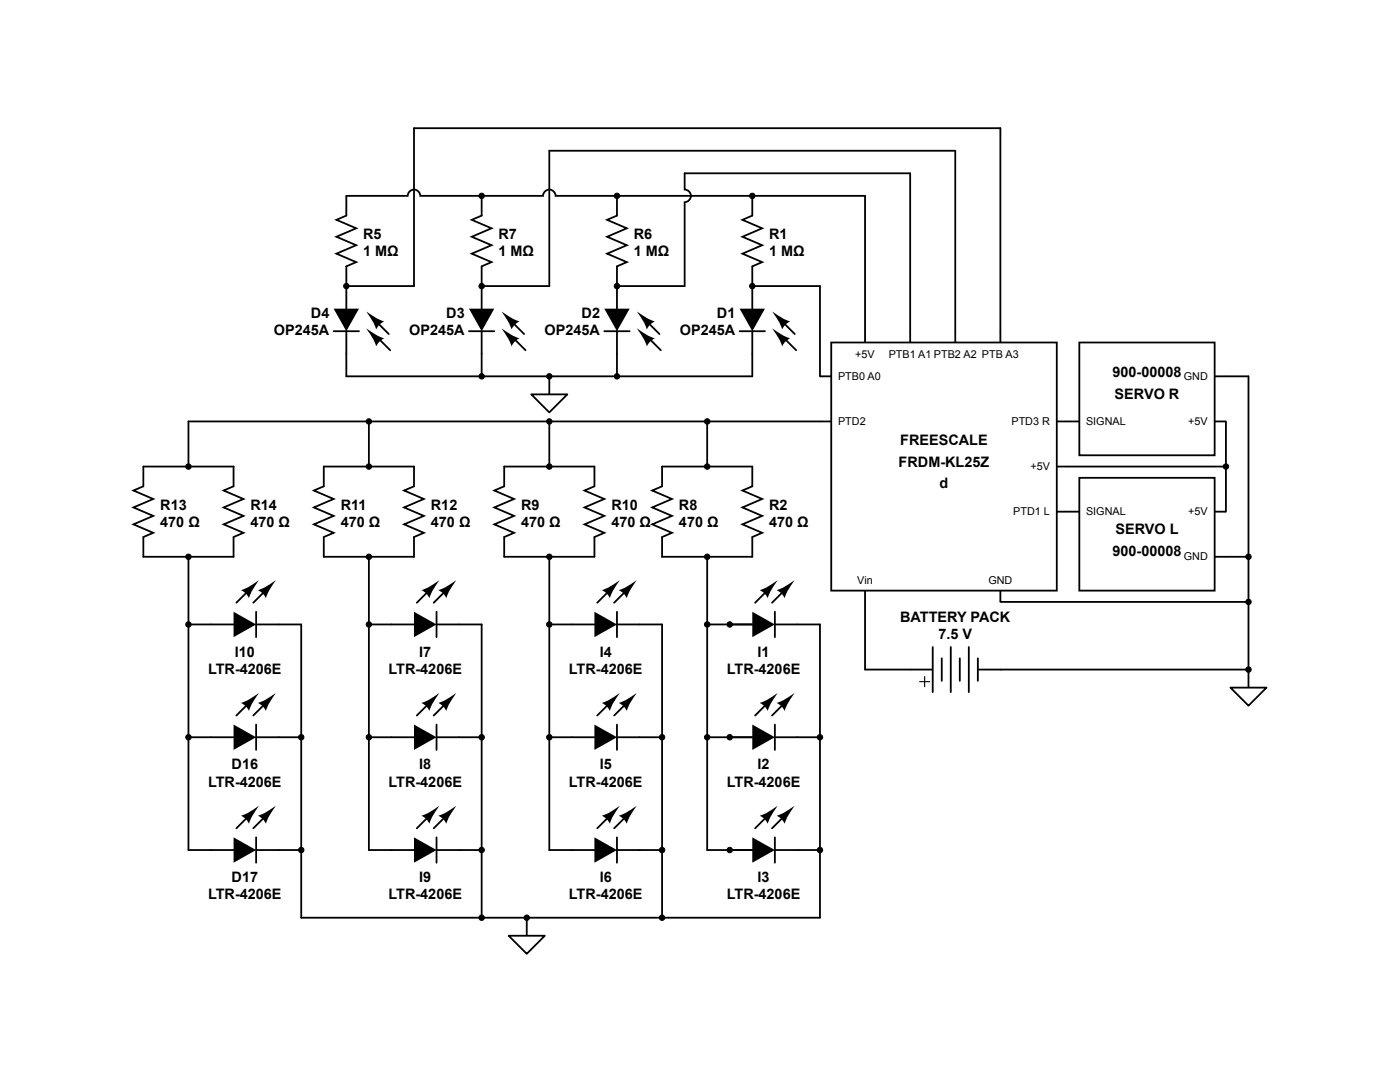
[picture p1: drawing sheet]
<svg xmlns="http://www.w3.org/2000/svg" width="279mm" height="216mm" viewBox="0 0 279 216" stroke-linecap="round" stroke-linejoin="round" font-family="sans-serif">
<path d="M150.1 39.1v3.9l-1.9 .9 3.9 1.7-3.9 1.6 3.9 1.7-3.9 1.7 3.9 1.7-2 .8v8.5M109.6 75.1v3.6M147.6 66.1h5.1M150.1 66.1v4.5M156.4 64.4l2.2 2.3M156.6 67.6l2.3 2.3" fill="none" stroke="#000" stroke-width=".36"/>
<path d="M147.6 61.6h5.1l-2.6 4.5zM154.1 65.5l2.1 1.4 1.5 .6-.8 .5-.8 1.1-.6-1.5zM154.1 62.2l2.1 1.3 1.5 .6-1.1 .8-.5 .8-.6-1.4z" fill="#000"/>
<path d="M106 78.7h7.2l-3.6 3.6z" fill="#fff"/>
<g fill="none" stroke="#000" stroke-width=".36">
<path d="M69.1 39.1v3.9l-2 .9 4 1.7-4 1.6 4 1.7-4 1.7 4 1.7-2 .8v8.5M96.1 39.1v3.9l-1.9 .9 3.9 1.7-3.9 1.6 3.9 1.7-3.9 1.7 3.9 1.7-2 .8v8.5M123.1 39.1v3.9l-1.9 .9 3.9 1.7-3.9 1.6 3.9 1.7-3.9 1.7 3.9 1.7-2 .8v8.5M69.1 57.1h13.5M123.1 57.1h13.5M66.6 66.1h5M69.1 66.1v4.5M75.3 64.4l2.3 2.3M75.6 67.6l2.3 2.3M93.6 66.1h5.1M96.1 66.1v4.5M102.3 64.4l2.3 2.3"/>
<path d="M102.6 67.6l2.3 2.3M106 78.7h7.2l-3.6 3.6zM120.6 66.1h5.1M123.1 66.1v4.5M129.4 64.4l2.2 2.3M129.6 67.6l2.3 2.3M73.6 84.1v9M100.6 93.1h18v3.9l-1.9 .9 3.9 1.7-3.9 1.7 3.9 1.6-3.9 1.7 3.9 1.7-2 .9v3.9h-18v-3.9l2-.9-3.9-1.7 3.9-1.7-3.9-1.6 3.9-1.7-3.9-1.7 1.9-.9zM132.1 93.1h18v3.9l-1.9 .9 3.9 1.7-3.9 1.7 3.9 1.6-3.9 1.7 3.9 1.7-2 .9v3.9h-18v-3.9l2-.9-3.9-1.7 3.9-1.7-3.9-1.6 3.9-1.7-3.9-1.7 1.9-.9zM28.6 111.1v-3.9l2-.9-4-1.7 4-1.7-4-1.6 4-1.7-4-1.7 2-.9v-3.9h18v3.9l-2 .9 4 1.7-4 1.7 4 1.6-4 1.7 4 1.7-2 .9v3.9M37.6 111.1v58.5M49.4 118l-2.2 2.3"/>
<path d="M52.8 118l-2.2 2.3M64.6 111.1v-3.9l2-.9-4-1.7 4-1.7-4-1.6 4-1.7-4-1.7 2-.9v-3.9h18v3.9l-1.9 .9 3.9 1.7-3.9 1.7 3.9 1.6-3.9 1.7 3.9 1.7-2 .9v3.9M85.4 118l-2.2 2.3M88.8 118l-2.2 2.3M121.4 118l-2.2 2.3M124.8 118l-2.2 2.3M152.9 118l-2.2 2.3M156.3 118l-2.2 2.3M42.1 124.6h4.5M51.1 124.6h4.5M51.1 122.1v5M78.1 124.6h4.5"/>
<path d="M87.1 124.6h4.5M87.1 122.1v5M114.1 124.6h4.5M123.1 122.1v5M123.1 124.6h4.5M145.6 124.6h4.5M154.6 122.1v5M154.6 124.6h4.5M42.1 147.1h4.5M49.4 140.5l-2.2 2.3M51.1 147.1h4.5M51.1 144.6v5"/>
<path d="M52.8 140.5l-2.2 2.3M78.1 147.1h4.5M85.4 140.5l-2.2 2.3M87.1 147.1h4.5M87.1 144.6v5M88.8 140.5l-2.2 2.3M114.1 147.1h4.5M121.4 140.5l-2.2 2.3M123.1 144.6v5M123.1 147.1h4.5M124.8 140.5l-2.2 2.3M145.6 147.1h4.5"/>
<path d="M152.9 140.5l-2.2 2.3M154.6 144.6v5M154.6 147.1h4.5M156.3 140.5l-2.2 2.3M42.1 169.6h4.5M49.4 163l-2.2 2.3M51.1 169.6h4.5M51.1 167.1v5M52.8 163l-2.2 2.3M78.1 169.6h4.5M85.4 163l-2.2 2.3M87.1 169.6h4.5"/>
<path d="M87.1 167.1v5M88.8 163l-2.2 2.3M114.1 169.6h4.5M121.4 163l-2.2 2.3M123.1 167.1v5M123.1 169.6h4.5M124.8 163l-2.2 2.3M145.6 169.6h4.5M152.9 163l-2.2 2.3M154.6 169.6h4.5M154.6 167.1v5M156.3 163l-2.2 2.3"/>
</g>
<g fill="#000">
<path d="M66.6 61.6h5l-2.5 4.5zM73.1 65.5l2.1 1.4 1.5 .6-.8 .5-.8 1.1-.6-1.5zM73.1 62.2l2.1 1.3 1.5 .6-1.1 .8-.5 .8-.6-1.4zM93.6 61.6h5.1l-2.6 4.5zM100.1 65.5l2.1 1.4 1.5 .6-.8 .5-.8 1.1-.6-1.5zM100.1 62.2l2.1 1.3 1.5 .6-1.1 .8-.5 .8-.6-1.4zM120.6 61.6h5.1l-2.6 4.5zM127.1 65.5l2.1 1.4 1.5 .6-.8 .5-.8 1.1-.6-1.5zM127.1 62.2l2.1 1.3 1.5 .6-1.1 .8-.5 .8-.6-1.4zM48.1 117.8l1.5-.7 2.1-1.3-1.4 2.1-.6 1.5-.5-.8zM51.5 117.8l1.4-.7 2.2-1.3-1.4 2.1-.6 1.5-.5-.8zM84.1 117.8l1.5-.7 2.1-1.3-1.4 2.1-.6 1.5-.5-.8z"/>
<path d="M87.5 117.8l1.5-.7 2.1-1.3-1.4 2.1-.6 1.5-.8-1.1zM120.1 117.8l1.5-.7 2.1-1.3-1.4 2.1-.6 1.5-.5-.8zM123.5 117.8l1.5-.7 2.1-1.3-1.4 2.1-.6 1.5-.5-.8zM151.6 117.8l1.5-.7 2.1-1.3-1.4 2.1-.6 1.5-.5-.8zM155 117.8l1.5-.7 2.1-1.3-1.4 2.1-.6 1.5-.5-.8zM46.6 122.1l4.5 2.5-4.5 2.5zM82.6 122.1l4.5 2.5-4.5 2.5zM118.6 122.1l4.5 2.5-4.5 2.5zM150.1 122.1l4.5 2.5-4.5 2.5zM46.6 144.6l4.5 2.5-4.5 2.5zM48.1 140.3l1.5-.7 2.1-1.3-1.4 2.1-.6 1.5-.8-1.1zM51.5 140.3l1.4-.7 2.2-1.3-1.4 2.1-.6 1.5-.8-1.1z"/>
<path d="M82.6 144.6l4.5 2.5-4.5 2.5zM84.1 140.3l1.5-.7 2.1-1.3-1.4 2.1-.6 1.5-.8-1.1zM87.5 140.3l1.5-.7 2.1-1.3-1.4 2.1-.6 1.5-.8-1.1zM118.6 144.6l4.5 2.5-4.5 2.5zM120.1 140.3l1.5-.7 2.1-1.3-1.4 2.1-.6 1.5-.5-.8zM123.5 140.3l1.5-.7 2.1-1.3-1.4 2.1-.6 1.5-.5-.8zM150.1 144.6l4.5 2.5-4.5 2.5zM151.6 140.3l1.5-.7 2.1-1.3-1.4 2.1-.6 1.5-.8-1.1zM155 140.3l1.5-.7 2.1-1.3-1.4 2.1-.6 1.5-.8-1.1zM46.6 167.1l4.5 2.5-4.5 2.5zM48.1 162.8l1.5-.6 2.1-1.4-1.4 2.1-.6 1.5-.8-1.1zM51.5 162.8l1.4-.6 2.2-1.4-1.4 2.1-.6 1.5-.8-1.1z"/>
<path d="M82.6 167.1l4.5 2.5-4.5 2.5zM84.1 162.8l1.5-.6 2.1-1.4-1.4 2.1-.6 1.5-.8-1.1zM87.5 162.8l1.5-.6 2.1-1.4-1.4 2.1-.6 1.5-.8-1.1zM118.6 167.1l4.5 2.5-4.5 2.5zM120.1 162.8l1.5-.6 2.1-1.4-1.4 2.1-.6 1.5-.5-.8zM123.5 162.8l1.5-.6 2.1-1.4-1.4 2.1-.6 1.5-.5-.8zM150.1 167.1l4.5 2.5-4.5 2.5zM151.6 162.8l1.5-.6 2.1-1.4-1.4 2.1-.6 1.5-.5-.8zM155 162.8l1.5-.6 2.1-1.4-1.4 2.1-.6 1.5-.8-1.1z"/>
</g>
<path d="M165.9 68.3h45v49.6h-45z" fill="#fff"/>
<g fill="none" stroke="#000" stroke-width=".36">
<path d="M96.1 57.1h13.5M163.6 75.1h2.3M165.9 68.3h45v49.6h-45zM172.6 66.1v2.2M181.6 66.1v2.2M190.6 66.1v2.2M199.6 66.1v2.2M163.6 84.1h2.3M210.9 84.1h2.3M210.9 93.1h2.3M28.6 111.1h18M172.6 117.9v2.2"/>
<path d="M199.6 117.9v2.2M210.9 102.1h2.3"/>
</g>
<path d="M215.4 68.3h27v22.5h-27z" fill="#fff"/>
<g fill="none" stroke="#000" stroke-width=".36">
<path d="M215.4 68.3h27v22.5h-27zM242.4 75.1h2.3M213.2 84.1h2.2M213.2 93.1h31.5M242.4 84.1h2.3M172.6 120.1v13.5h13.5M186.1 129.1v9M187.9 131.4v4.5M189.7 129.1v9M191.5 131.4v4.5M193.3 129.1v9M195.1 131.4v4.5"/>
<path d="M195.2 133.6h54v3.6M199.6 120.1h49.6"/>
</g>
<path d="M183.4 135.9h1v-1h.2v1h1v.2h-1v1h-.2v-1h-1z" fill="#000"/>
<path d="M245.6 137.2h7.2l-3.6 3.6z" fill="#fff"/>
<path d="M245.6 137.2h7.2l-3.6 3.6z" fill="none" stroke="#000" stroke-width=".36"/>
<path d="M215.4 95.3h27v22.6h-27z" fill="#fff"/>
<path d="M244.7 75.1h4.5M215.4 95.3h27v22.6h-27zM244.7 84.1v18h-2.3M109.6 111.1v58.5M141.1 111.1v58.5M213.2 102.1h2.2M242.4 111.1h6.8M60.1 124.6v58.5M96.1 124.6v58.5M132.1 124.6v58.5M105.1 183.1v3.6" fill="none" stroke="#000" stroke-width=".36"/>
<path d="M101.5 186.7h7.2l-3.6 3.6z" fill="#fff"/>
<g fill="none" stroke="#000" stroke-width=".36">
<path d="M69.1 39.1h12.3a1.26 1.26 0 0 1 1.2-1.3 1.26 1.26 0 0 1 1.3 1.3h24.5a1.26 1.26 0 0 1 1.2-1.3 1.26 1.26 0 0 1 1.3 1.3h61.7v27M82.6 57.1v-31.5h117v40.5M109.6 57.1v-27h81v36M136.6 57.1v-16.8a1.26 1.26 0 0 0 1.3-1.2 1.26 1.26 0 0 0-1.3-1.3v-3.2h45v31.5M150.1 57.1h13.5v18M69.1 70.6v4.5h81v-4.5M96.1 70.6v4.5M123.1 70.6v4.5M249.2 75.1v58.5M109.6 84.1v9M141.1 84.1v9M163.6 84.1h-126v9"/>
<path d="M64.6 111.1h18M73.6 111.1v58.5h4.5M37.6 124.6h4.5M55.6 124.6h4.5M73.6 124.6h4.5M91.6 124.6h4.5M109.6 124.6h4.5M127.6 124.6h4.5M141.1 124.6h9M159.1 124.6h4.5v58.5h-103.5M37.6 147.1h4.5M55.6 147.1h4.5"/>
<path d="M73.6 147.1h4.5M91.6 147.1h4.5M109.6 147.1h4.5M127.6 147.1h4.5M141.1 147.1h9M159.1 147.1h4.5M37.6 169.6h4.5M55.6 169.6h4.5M91.6 169.6h4.5M109.6 169.6h4.5M127.6 169.6h4.5M141.1 169.6h9"/>
<path d="M159.1 169.6h4.5M101.5 186.7h7.2l-3.6 3.6z"/>
</g>
<g fill="#000">
<circle cx="96.1" cy="39.1" r=".54"/>
<circle cx="123.1" cy="39.1" r=".54"/>
<circle cx="150.1" cy="39.1" r=".54"/>
<circle cx="69.1" cy="57.1" r=".54"/>
<circle cx="96.1" cy="57.1" r=".54"/>
<circle cx="123.1" cy="57.1" r=".54"/>
<circle cx="150.1" cy="57.1" r=".54"/>
<circle cx="96.1" cy="75.1" r=".54"/>
<circle cx="109.6" cy="75.1" r=".54"/>
<circle cx="123.1" cy="75.1" r=".54"/>
<circle cx="37.6" cy="93.1" r=".54"/>
<circle cx="73.6" cy="93.1" r=".54"/>
<circle cx="73.6" cy="84.1" r=".54"/>
<circle cx="109.6" cy="93.1" r=".54"/>
<circle cx="109.6" cy="84.1" r=".54"/>
<circle cx="141.1" cy="93.1" r=".54"/>
<circle cx="141.1" cy="84.1" r=".54"/>
<circle cx="244.7" cy="93.1" r=".54"/>
<circle cx="37.6" cy="111.1" r=".54"/>
<circle cx="73.6" cy="111.1" r=".54"/>
<circle cx="109.6" cy="111.1" r=".54"/>
<circle cx="141.1" cy="111.1" r=".54"/>
<circle cx="249.2" cy="111.1" r=".54"/>
<circle cx="37.6" cy="124.6" r=".54"/>
<circle cx="73.6" cy="124.6" r=".54"/>
<circle cx="109.6" cy="124.6" r=".54"/>
<circle cx="141.1" cy="124.6" r=".54"/>
<circle cx="145.6" cy="124.6" r=".54"/>
<circle cx="249.2" cy="133.6" r=".54"/>
<circle cx="249.2" cy="120.1" r=".54"/>
<circle cx="37.6" cy="147.1" r=".54"/>
<circle cx="60.1" cy="147.1" r=".54"/>
<circle cx="73.6" cy="147.1" r=".54"/>
<circle cx="96.1" cy="147.1" r=".54"/>
<circle cx="109.6" cy="147.1" r=".54"/>
<circle cx="132.1" cy="147.1" r=".54"/>
<circle cx="141.1" cy="147.1" r=".54"/>
<circle cx="145.6" cy="147.1" r=".54"/>
<circle cx="163.6" cy="147.1" r=".54"/>
<circle cx="60.1" cy="169.6" r=".54"/>
<circle cx="96.1" cy="169.6" r=".54"/>
<circle cx="132.1" cy="169.6" r=".54"/>
<circle cx="145.6" cy="169.6" r=".54"/>
<circle cx="163.6" cy="169.6" r=".54"/>
<circle cx="96.1" cy="183.1" r=".54"/>
<circle cx="105.1" cy="183.1" r=".54"/>
<circle cx="132.1" cy="183.1" r=".54"/>
</g>
<g fill="none" stroke="#000" stroke-width=".2">
<circle cx="96.1" cy="39.1" r=".54"/>
<circle cx="123.1" cy="39.1" r=".54"/>
<circle cx="150.1" cy="39.1" r=".54"/>
<circle cx="69.1" cy="57.1" r=".54"/>
<circle cx="96.1" cy="57.1" r=".54"/>
<circle cx="123.1" cy="57.1" r=".54"/>
<circle cx="150.1" cy="57.1" r=".54"/>
<circle cx="96.1" cy="75.1" r=".54"/>
<circle cx="109.6" cy="75.1" r=".54"/>
<circle cx="123.1" cy="75.1" r=".54"/>
<circle cx="37.6" cy="93.1" r=".54"/>
<circle cx="73.6" cy="93.1" r=".54"/>
<circle cx="73.6" cy="84.1" r=".54"/>
<circle cx="109.6" cy="93.1" r=".54"/>
<circle cx="109.6" cy="84.1" r=".54"/>
<circle cx="141.1" cy="93.1" r=".54"/>
<circle cx="141.1" cy="84.1" r=".54"/>
<circle cx="244.7" cy="93.1" r=".54"/>
<circle cx="37.6" cy="111.1" r=".54"/>
<circle cx="73.6" cy="111.1" r=".54"/>
<circle cx="109.6" cy="111.1" r=".54"/>
<circle cx="141.1" cy="111.1" r=".54"/>
<circle cx="249.2" cy="111.1" r=".54"/>
<circle cx="37.6" cy="124.6" r=".54"/>
<circle cx="73.6" cy="124.6" r=".54"/>
<circle cx="109.6" cy="124.6" r=".54"/>
<circle cx="141.1" cy="124.6" r=".54"/>
<circle cx="145.6" cy="124.6" r=".54"/>
<circle cx="249.2" cy="133.6" r=".54"/>
<circle cx="249.2" cy="120.1" r=".54"/>
<circle cx="37.6" cy="147.1" r=".54"/>
<circle cx="60.1" cy="147.1" r=".54"/>
<circle cx="73.6" cy="147.1" r=".54"/>
<circle cx="96.1" cy="147.1" r=".54"/>
<circle cx="109.6" cy="147.1" r=".54"/>
<circle cx="132.1" cy="147.1" r=".54"/>
<circle cx="141.1" cy="147.1" r=".54"/>
<circle cx="145.6" cy="147.1" r=".54"/>
<circle cx="163.6" cy="147.1" r=".54"/>
<circle cx="60.1" cy="169.6" r=".54"/>
<circle cx="96.1" cy="169.6" r=".54"/>
<circle cx="132.1" cy="169.6" r=".54"/>
<circle cx="145.6" cy="169.6" r=".54"/>
<circle cx="163.6" cy="169.6" r=".54"/>
<circle cx="96.1" cy="183.1" r=".54"/>
<circle cx="105.1" cy="183.1" r=".54"/>
<circle cx="132.1" cy="183.1" r=".54"/>
</g>
<g font-size="2.9">
<text x="72.5" y="47.7">R5</text>
<text x="99.5" y="47.7">R7</text>
<text x="126.5" y="47.7">R6</text>
<text x="153.5" y="47.7">R1</text>
<text x="72.5" y="51.1">1 MΩ</text>
<text x="99.5" y="51.1">1 MΩ</text>
<text x="126.5" y="51.1">1 MΩ</text>
<text x="153.5" y="51.1">1 MΩ</text>
<text x="62.1" y="63.4">D4</text>
<text x="89.1" y="63.4">D3</text>
<text x="116.1" y="63.4">D2</text>
<text x="143.1" y="63.4">D1</text>
<text x="54.7" y="66.9">OP245A</text>
<text x="81.7" y="66.9">OP245A</text>
<text x="108.7" y="66.9">OP245A</text>
<text x="135.7" y="66.9">OP245A</text>
<text x="222" y="75.3">900-00008</text>
<text x="222.4" y="79.6">SERVO R</text>
<text x="179.7" y="88.8">FREESCALE</text>
<text x="179.3" y="93.1">FRDM-KL25Z</text>
<text x="32" y="101.7">R13</text>
<text x="50" y="101.7">R14</text>
<text x="68" y="101.7">R11</text>
<text x="86" y="101.7">R12</text>
<text x="104" y="101.7">R9</text>
<text x="122" y="101.7">R10</text>
<text x="135.5" y="101.7">R8</text>
<text x="153.5" y="101.7">R2</text>
<text x="187.5" y="97.4">d</text>
<text x="32" y="105.1">470 Ω</text>
<text x="50" y="105.1">470 Ω</text>
<text x="68" y="105.1">470 Ω</text>
<text x="86" y="105.1">470 Ω</text>
<text x="104" y="105.1">470 Ω</text>
<text x="122" y="105.1">470 Ω</text>
<text x="135.5" y="105.1">470 Ω</text>
<text x="153.5" y="105.1">470 Ω</text>
<text x="222.6" y="106.6">SERVO L</text>
<text x="222" y="110.9">900-00008</text>
<text x="179.6" y="124.1">BATTERY PACK</text>
<text x="46.9" y="131">I10</text>
<text x="83.7" y="131">I7</text>
<text x="119.7" y="131">I4</text>
<text x="151.2" y="131">I1</text>
<text x="187.3" y="127.5">7.5 V</text>
<text x="41.5" y="134.5">LTR-4206E</text>
<text x="77.5" y="134.5">LTR-4206E</text>
<text x="113.5" y="134.5">LTR-4206E</text>
<text x="145" y="134.5">LTR-4206E</text>
<text x="46.2" y="153.5">D16</text>
<text x="83.7" y="153.5">I8</text>
<text x="119.7" y="153.5">I5</text>
<text x="151.2" y="153.5">I2</text>
<text x="41.5" y="157">LTR-4206E</text>
<text x="77.5" y="157">LTR-4206E</text>
<text x="113.5" y="157">LTR-4206E</text>
<text x="145" y="157">LTR-4206E</text>
<text x="41.5" y="179.5">LTR-4206E</text>
<text x="46.2" y="176">D17</text>
<text x="77.5" y="179.5">LTR-4206E</text>
<text x="83.7" y="176">I9</text>
<text x="113.5" y="179.5">LTR-4206E</text>
<text x="119.7" y="176">I6</text>
<text x="145" y="179.5">LTR-4206E</text>
<text x="151.2" y="176">I3</text>
</g>
<g font-size="2.2">
<text x="170.7" y="71.5">+5V</text>
<text x="177.4" y="71.5">PTB1 A1 PTB2 A2 PTB A3</text>
<text x="167.2" y="75.8">PTB0 A0</text>
<text x="236.3" y="75.8">GND</text>
<text x="167.2" y="84.8">PTD2</text>
<text x="201.9" y="84.8">PTD3 R</text>
<text x="216.8" y="84.8">SIGNAL</text>
<text x="237.2" y="84.8">+5V</text>
<text x="205.6" y="93.8">+5V</text>
<text x="202.2" y="102.8">PTD1 L</text>
<text x="216.8" y="102.8">SIGNAL</text>
<text x="237.2" y="102.8">+5V</text>
<text x="236.3" y="111.8">GND</text>
<text x="171.1" y="116.5">Vin</text>
<text x="197.2" y="116.5">GND</text>
</g>
</svg>
